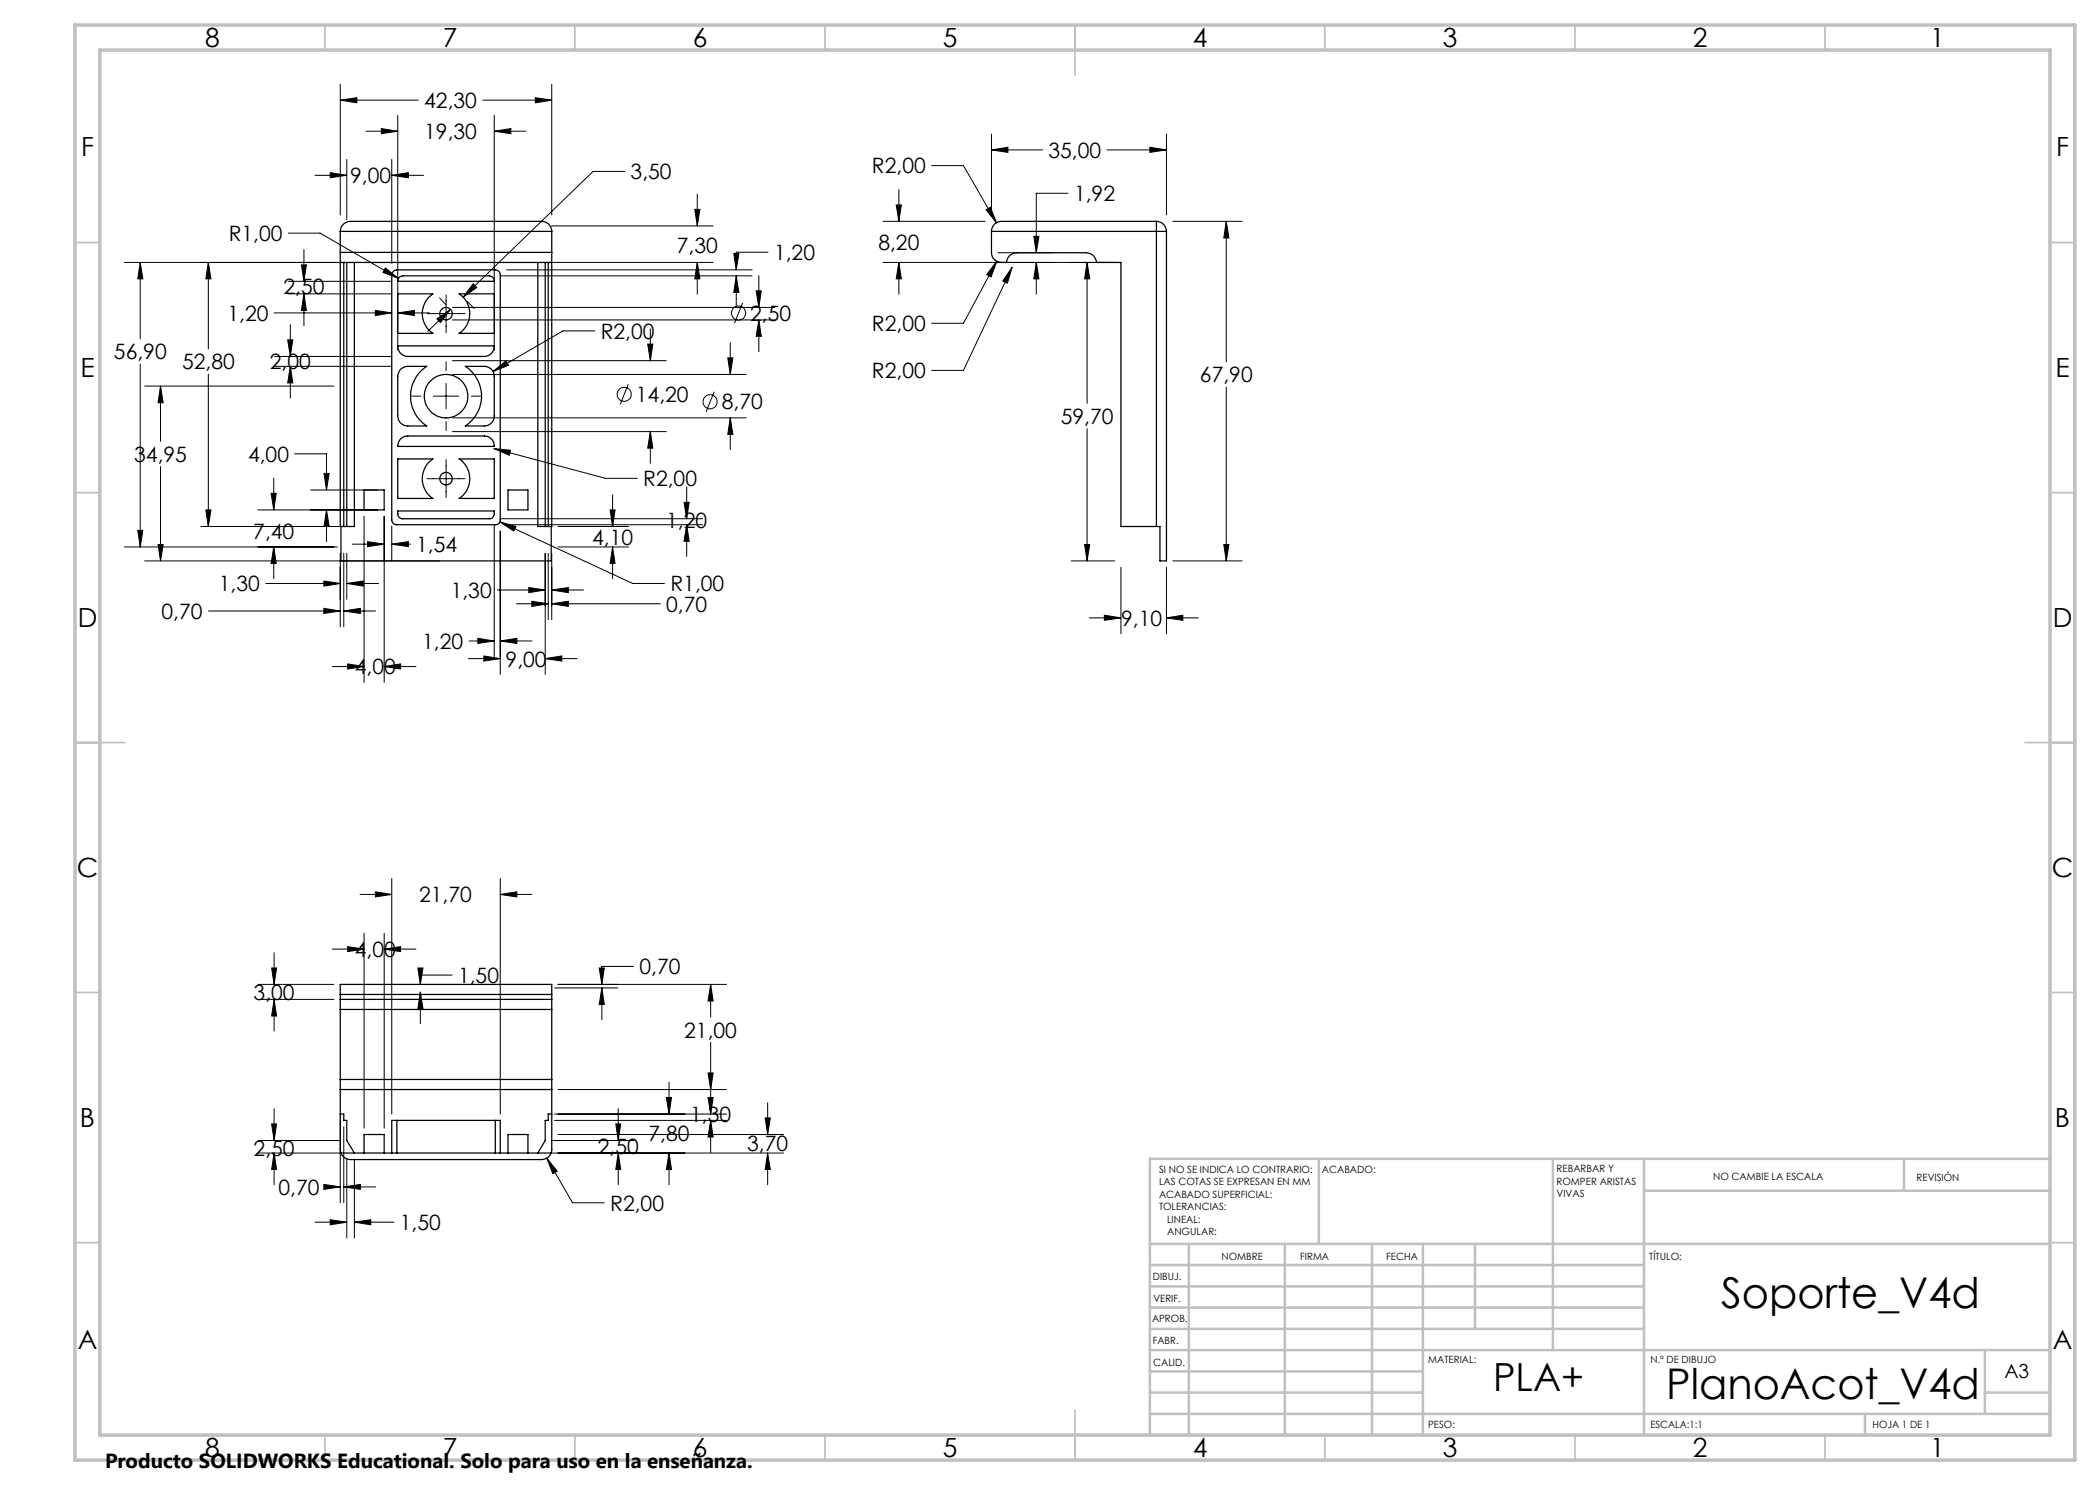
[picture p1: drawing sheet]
<svg xmlns="http://www.w3.org/2000/svg" width="420mm" height="297mm" viewBox="0 0 420 297" stroke-linecap="round" stroke-linejoin="round" font-family="sans-serif">
<g fill="none" stroke="#000" stroke-width=".25">
<path d="M68.1 50.5v2M68.1 46.3a2.05 2.05 0 0 1 2-2h38.3a1.99 1.99 0 0 1 1.9 2M68.1 52.5h42.2M68.1 50.5h42.2M68.1 46.3h42.2M68.1 46.3v4.2M68.1 52.5v52.8h2.8v-52.8M68.8 52.5v52.8M69.4 52.5v52.8M78.6 54.3l.8-.3h19.7a1.02 1.02 0 0 1 .9 1v49a.96 .96 0 0 1-.9 .9h-19.7a.97 .97 0 0 1-1-.9v-49zM79.6 58.8h7a4.7 4.7 0 0 0 0 7.9h-7zM79.8 55.5l.8-.3h17.3a1.03 1.03 0 0 1 .9 1.1h-19.2z"/>
<path d="M91.8 58.8h7v7.9h-7a4.7 4.7 0 0 0 0-7.9zM107.6 52.5v52.8h2.7v-52.8M109 52.5v52.8M109.6 52.5v52.8M110.3 50.5v2M110.3 46.3v4.2M198.3 46.3v4.2a1.97 1.97 0 0 0 2 2h1a2.04 2.04 0 0 1 2-2h14a2.03 2.03 0 0 1 2 2h4.9v52.8h7.1M198.3 46.3h33M231.3 46.3h2M231.3 44.3v2M231.3 44.3a2.03 2.03 0 0 1 2 2M231.3 44.3h-31a1.99 1.99 0 0 0-2 2"/>
<path d="M231.3 46.3v59M233.3 46.3v65.9h-1.3v-6.9h-.7M79.6 69.2h19.2a2.03 2.03 0 0 1-1.9 2.1h-15.3a2.03 2.03 0 0 1-2-2.1zM80.3 73.7l.6-.3 .7-.1h3.7a7.1 7.1 0 0 0 0 11.9h-3.7a1.97 1.97 0 0 1-2-2v-7.9l.2-1zM93.1 73.3h3.8a1.97 1.97 0 0 1 1.9 2v7.9a1.97 1.97 0 0 1-1.9 2h-3.8a7.1 7.1 0 0 0 0-11.9zM72.8 98h4v4h-4zM79.6 91.8h7a4.7 4.7 0 0 0 0 7.9h-7zM80.3 87.7l.6-.4 .7-.1h15.3a1.97 1.97 0 0 1 1.9 2.1h-19.2l.1-.8zM91.8 91.8h7v7.9h-7a4.7 4.7 0 0 0 0-7.9zM101.6 98h4v4h-4zM68.2 105.3v6.9h42v-6.9M79.6 102.2h19.2a1.14 1.14 0 0 1-.9 1.5h-17.3a1.11 1.11 0 0 1-1-1.5z"/>
<path d="M68.1 199.9v2M68.1 198.9v-2h42.2v2M68.1 198.9v1M68.1 199.9h42.2M68.1 198.9h42.2M110.3 199.9v2M110.3 198.9v1M68.1 217.9v12.2l.1 .5M68.1 201.9h42.2M68.1 215.9h42.2M68.1 215.9v2M68.1 201.9v14"/>
<path d="M68.1 217.9h42.2M110.3 217.9v12.2l-.1 .5M110.3 215.9v2M110.3 201.9v14M68.1 222.8h.7v1.3h.6v4l1.5 2.5M68.2 230.6a2.15 2.15 0 0 0 1.9 1.3h38.3a2.15 2.15 0 0 0 1.8-1.3M68.2 230.6h42M72.8 230.6v-3.7h4v3.7M79.4 224.1h-1v6.5M79.4 224.1h19.7M79.4 224.1v6.5M99.1 224.1h.9v6.5"/>
<path d="M99.1 224.1v6.5M101.6 230.6v-3.7h4v3.7M110.3 222.8h-.7v1.3h-.6v4l-1.4 2.5"/>
<circle cx="89.2" cy="79.2" r="4.4"/>
<circle cx="89.2" cy="62.7" r="1.26"/>
<circle cx="89.2" cy="95.7" r="1.25"/>
</g>
<g fill="none" stroke="#000" stroke-width=".2">
<path d="M68.1 16.9v26.1M107.1 19.5l3.2 .5-3.2 .6zM110.3 16.9v26.1M63 35.1h6.4M66 34.5l3.4 .6-3.4 .5zM68.1 20l3.3-.5v1.1zM68.1 20h15.5M69.4 31.9v12M73.2 26.2h6.4M76.3 25.7l3.3 .5-3.3 .5zM78.4 35.1l3.3-.6v1.1zM78.4 31.9v20.8"/>
<path d="M78.4 35.1h6.3M79.6 23.1v46.9M96.6 20h13.7M98.8 26.2l3.4-.5v1zM98.8 23.1v46.9M98.8 26.2h6.4M125 34.3h-6.4l-26 25.1M139.5 38.8v6.4M179.8 37.9v6.4M186.3 33.1h6.4l6.6 11.5M198.3 30l3.3-.5v1zM198.3 26.8v16.2"/>
<path d="M198.3 30h10.2M213.6 38.7h-6.3v11.8M221.4 30h11.9M230 29.5l3.3 .5-3.3 .5zM233.3 26.8v16.2M24.9 52.5h44.5M28 52.5l.6 3.3h-1zM28 52.5v15.3M41.7 52.5l.5 3.3h-1zM41.7 52.5v17.3M57.6 56.3h20.7M57.6 58.8h20.7"/>
<path d="M57.7 46.6h6.3l15.7 9.1M60.3 53h1l-.5 3.3zM60.8 58.8l.5 3.3h-1zM60.8 49.9v6.4M60.8 58.8v6.3M77.1 53.6l2.6 2.1-3.1-1.2zM87.9 59.6l1.3 1.4M89.2 58.9v7.6M94.7 56.8l.7 .7-2.8 1.9zM100.1 55.2h50.3M101.3 54h49.1M110.3 52.5h32.3"/>
<path d="M110.3 45.2h32.3M139 41.9h1l-.5 3.3zM139.5 52.5l.5 3.3h-1zM139.5 52.5v6.3M146.8 50.7h1l-.6 3.3zM147.2 55.2l.6 3.3h-1zM147.2 55.2v6.3M151.2 58.2h1.1l-.5 3.3zM151.8 55.1v6.4M153.6 50.4h-6.4v3.6M176.6 52.5h46.3M176.6 44.3h20.4"/>
<path d="M179.2 41h1.1l-.5 3.3zM179.8 52.5l.5 3.3h-1.1zM179.8 52.5v6.3M197.2 41.9l.9-.5 1.2 3.2zM199.4 52.2l-1.2 3.2-.9-.5zM199.4 52.2l-6.7 12.5h-6.4M199.6 50.5h10.8M202.4 53.4l-.9 3.3-.9-.5zM202.4 53.4l-9.7 20.7h-6.4M206.8 47.3h1l-.5 3.2zM207.3 52.5l.5 3.3h-1zM207.3 52.5v6.3"/>
<path d="M217.4 52.5l.5 3.3h-1zM217.4 52.5v28.2M234.6 44.3h13.8M245.3 44.3l.5 3.3h-1zM245.3 44.3v28.1M28 72.8v36.6M28.9 77.2h37.9M32.1 77.2l.5 3.3h-1zM32.1 77.2v11.1M41.7 74.8v30.5M54.9 62.6h23.5M54.9 71.3h23.4"/>
<path d="M54.9 73.3h23.4M57.5 68h1.1l-.5 3.3zM58.1 73.3l.5 3.3h-1.1zM58.1 64.9v6.4M58.1 73.3v6.3M75.1 62.1l3.3 .5-3.3 .5zM79.6 62.6l3.3-.5v1zM79.6 62.6h6.3M82.3 79.2h1.8M85.4 62.7h7.6M86.7 79.2h5.1M87.4 63.8l2.7-1.9-2 2.6z"/>
<path d="M89.2 72.4v1.8M89.2 76.7v5.1M90.1 61.9l-4.6 4.4M90.5 74.9h58.7M90.5 72.1h42.7M90.5 64h64.4M90.5 61.5h64.4M93.5 60.3l1.3 1.4M94.3 79.2h1.8M98.6 74.3l2.6-2.1 .5 .9zM119 66.2h-6.4l-14 8.1M125.7 76.8l-1.7 4.1"/>
<path d="M129.5 68.8h1.1l-.5 3.3zM130.1 65.8v6.3M142.8 78.3l-1.6 4.1M145.6 71.6h1l-.6 3.3zM146 68.5v6.4M148.5 60.6l-1.6 4M151.8 64l.5 3.3h-1.1zM151.8 64v6.3M245.3 77.4v34.8M32.1 93.3v18.9M54.2 98.7h1l-.4 3.3zM54.8 95.6v6.4"/>
<path d="M58.9 90.8h6.4v7.2M62.1 98h13.5M64.8 94.7h1l-.5 3.3zM85.4 95.7h7.6M89.2 84.3v1.8M89.2 91.9v7.6M90.5 83.6h58.7M90.5 86.3h42.7M98.8 89.7l3.3 .4-.3 .9zM98.8 89.7l22.3 6h6.4M122.5 99v6.3M130.1 86.3l.5 3.3h-1.1z"/>
<path d="M130.1 86.3v6.4M137.3 97.4v6.3M146 83.6l.6 3.3h-1zM146 83.6v6.3M217.4 85.7v26.5M24.9 109.4h42.6M27.6 106.1h1l-.6 3.3zM28.9 112.2h59M31.6 108.9h1l-.5 3.3zM40.2 105.3h29.2M41.2 102h1l-.5 3.3zM51.6 102h24"/>
<path d="M53.2 116.7h14.9M54.8 109.4l.4 3.3h-1zM54.8 109.4v6.3M64.8 116.2l3.3 .5-3.3 .5zM65.3 102l.5 3.3h-1zM65.3 102v6.3M68.1 110.7v14.7M68.8 110.7v14.7M69.4 116.7l3.3-.5v1zM69.4 110.7v9.2M69.4 116.7h6.3M70.5 108.8h6.3"/>
<path d="M72.8 103.3v33.2M73.5 108.3l3.3 .5-3.3 .5zM76.8 103.3v33.2M78.4 108.8l3.3-.5v1zM78.4 105.2v6.8M78.4 108.8h3.7M98.8 105v26.4M99.5 118h9.5M100 104.4l3.2 .9-.4 .9zM100 104.4l26.5 12.3h6.4M100 106.2v28.7M100.1 103.7h40.4"/>
<path d="M101.3 104.9h39.2M105.8 117.5l3.2 .5-3.2 .5zM109 110.7v24.2M109.6 110.7v13.2M110.3 118l3.4-.5v1zM110.3 110.7v13.2M110.3 118h6.4M111.6 109.4h14.1M111.6 105.3h14.1M122 102h1l-.5 3.3zM122.5 109.4l.5 3.3h-1zM122.5 109.4v6.3"/>
<path d="M136.8 100.5h1l-.5 3.2zM137.3 104.9l.5 3.4h-1zM137.3 104.9v6.4M214.2 112.2h8.7M216.9 108.9h1l-.5 3.3zM224.2 113.4v13.3M233.3 113.4v13.3M234.6 112.2h13.8M244.8 108.9h1l-.5 3.3zM41.7 122.2h26.4M64.8 121.7l3.3 .5-3.3 .5zM66.5 133.3h6.3"/>
<path d="M68.8 122.2l3.3-.5v1zM68.8 122.2h6.3M69.5 132.8l3.3 .5-3.3 .5zM76.8 133.3l3.3-.5v1zM76.8 133.3h6.4M93.7 131.7h6.3M93.8 128.2h5M95.6 127.7l3.2 .5-3.2 .5zM96.8 131.2l3.2 .5-3.2 .5zM100 128.2l3.4-.5v1zM100 128.2h6.4M103.3 120.8h6.3"/>
<path d="M106.4 120.3l3.2 .5-3.2 .5zM109 131.7l3.4-.5v1zM109 131.7h6.4M110.3 120.8l3.4-.5v1zM110.3 120.8h21.7M217.8 123.6h6.4M220.9 123l3.3 .6-3.3 .5zM233.3 123.6l3.3-.6v1.1zM233.3 123.6h6.3M72 178.9h6.4M75.1 178.4l3.3 .5-3.3 .5zM78.4 175.7v47.1"/>
<path d="M100 178.9l3.4-.5v1zM100 175.7v47.1M100 178.9h6.4M51.6 196.9h15.2M51.6 199.9h15.2M54.3 193.6h1l-.5 3.3zM54.8 199.9l.5 3.3h-1zM54.8 190.5v6.4M54.8 199.9v6.3M66.5 189.8h6.3M69.5 189.3l3.3 .5-3.3 .5zM72.8 186.7v38.9"/>
<path d="M76.8 189.8l3.3-.5v1zM76.8 186.7v38.9M76.8 189.8h6.4M83.6 193.6h1l-.5 3.3zM84.1 198.4l.5 3.3h-1zM84.1 198.4v6.3M90.4 195h-6.3v1.9M110.9 197.6h12.6M111.6 196.9h33.7M119.8 193.6h1.1l-.5 3.3zM120.4 197.6l.5 3.3h-1.1zM120.4 197.6v6.3"/>
<path d="M126.7 193.3h-6.3v3.6M142.1 196.9l.5 3.3h-1zM142.1 196.9v6.5M111.6 217.9h33.7M133.3 219.5h1l-.5 3.3zM133.8 216.5v6.3M141.6 219.5h1l-.5 3.3zM141.6 214.6h1l-.5 3.3zM142.1 208.5v14.3M51.6 230.6h16.5M51.6 228.1h16.5M54.3 224.8h1l-.5 3.3z"/>
<path d="M54.8 230.6l.5 3.3h-1zM54.8 221.8v6.3M54.8 230.6v6.4M64.8 236.9l3.3 .5-3.3 .5zM65.1 237.4h3M68.1 224.1v16.5M68.8 237.4l3.3-.5v1zM68.8 225.4v15.2M68.8 237.4h6.3M69.4 231.9v15.7M70.9 231.9v15.7M109.4 231.6l2 2.6-.8 .5z"/>
<path d="M109.4 231.6l5.1 9h6.4M110.3 230.6h46.4M110.3 228.1h16.5M110.9 222.8h34.4M110.9 224.1h34.4M111.6 226.9h45.1M123.2 224.8h.9l-.5 3.3zM123.6 230.6l.5 3.3h-.9zM123.6 221.8v6.3M123.6 230.6v6.4M133.8 230.6l.5 3.3h-1zM133.8 230.6v6.4"/>
<path d="M142.1 224.1l.5 3.3h-1zM142.1 224.1v6.3M153 223.6h1.1l-.6 3.3zM153.5 230.6l.6 3.3h-1.1zM153.5 220.6v6.3M153.5 230.6v6.4M63 244.4h6.4M66 243.9l3.4 .5-3.4 .6zM70.9 244.4l3.3-.5v1.1zM70.9 244.4h7.9"/>
<circle cx="124.8" cy="78.9" r="1.41"/>
<circle cx="147.7" cy="62.6" r="1.42"/>
<circle cx="142" cy="80.3" r="1.42"/>
</g>
<g fill="none" stroke="#c0c0c0" stroke-width=".35">
<path d="M65 5v5M115 5v5M165 5v5M215 5v10M265 5v5M315 5v5M365 5v5M15 48.5h5M410 48.5h5M15 98.5h5M410 98.5h5M15 148.5h10"/>
<path d="M405 148.5h10M15 198.5h5M410 198.5h5M15 248.5h5M410 248.5h5M65 287v5M115 287v5M165 287v5M215 282v10M265 287v5M315 287v5M365 287v5"/>
</g>
<g fill="none" stroke="#c0c0c0" stroke-width=".5">
<path d="M263.8 231.8v17M310.6 231.8v38.2M328.8 231.8v55.2M328.8 238.2h81.2M380.8 231.8v6.4M410 231.8h-180v55.2M230 248.8h180M230 257.3h98.8M230 253h98.8M237.8 248.8v38.2M257 248.8v38.2M274.4 248.8v38.2"/>
<path d="M284.6 248.8v38.2M295 248.8v17M230 265.8h98.8M230 261.5h98.8M230 278.5h54.6M230 274.3h54.6M230 270h180M397 278.5h13M397 270v12.8M230 282.8h180M373 282.8v4.2"/>
</g>
<path d="M15 5h400v287h-400zM20 10h390v277h-390z" fill="none" stroke="#c0c0c0" stroke-width=".7"/>
<path d="M107.1 19.5l3.2 .5-3.2 .6zM68.1 20l3.3-.5v1.1zM106.4 120.3l3.2 .5-3.2 .5zM110.3 120.8l3.4-.5v1zM68.8 122.2l3.3-.5v1zM64.8 121.7l3.3 .5-3.3 .5zM28 52.5l.6 3.3h-1zM27.6 106.1h1l-.6 3.3zM105.8 117.5l3.2 .5-3.2 .5zM110.3 118l3.4-.5v1zM64.8 116.2l3.3 .5-3.3 .5zM69.4 116.7l3.3-.5v1zM139.5 52.5l.5 3.3h-1zM139 41.9h1l-.5 3.3zM95.6 127.7l3.2 .5-3.2 .5zM100 128.2l3.4-.5v1zM79.6 62.6l3.3-.5v1zM75.1 62.1l3.3 .5-3.3 .5zM146.8 50.7h1l-.6 3.3zM147.2 55.2l.6 3.3h-1zM136.8 100.5h1l-.5 3.2zM137.3 104.9l.5 3.4h-1zM78.4 35.1l3.3-.6v1.1zM66 34.5l3.4 .6-3.4 .5zM96.8 131.2l3.2 .5-3.2 .5zM109 131.7l3.4-.5v1zM77.1 53.6l-.5 .9 3.1 1.2zM100 104.4l2.8 1.8 .4-.9zM64.8 94.7h1l-.5 3.3zM65.3 102l.5 3.3h-1zM69.5 132.8l3.3 .5-3.3 .5zM76.8 133.3l3.3-.5v1zM54.2 98.7h1l-.4 3.3zM54.8 109.4l.4 3.3h-1zM73.5 108.3l3.3 .5-3.3 .5zM78.4 108.8l3.3-.5v1zM32.1 77.2l.5 3.3h-1zM31.6 108.9h1l-.5 3.3zM146 83.6l.6 3.3h-1zM145.6 71.6h1l-.6 3.3zM130.1 86.3l.5 3.3h-1.1zM129.5 68.8h1.1l-.5 3.3zM76.3 25.7l3.3 .5-3.3 .5zM98.8 26.2l3.4-.5v1zM57.5 68h1.1l-.5 3.3zM58.1 73.3l.5 3.3h-1.1zM98.6 74.3l3.1-1.2-.5-.9zM98.8 89.7l3 1.3 .3-.9zM151.8 64l.5 3.3h-1.1zM151.2 58.2h1.1l-.5 3.3zM87.4 63.8l2.7-1.9-2 2.6zM94.7 56.8l.7 .7-2.8 1.9zM60.3 53h1l-.5 3.3zM60.8 58.8l.5 3.3h-1zM122.5 109.4l.5 3.3h-1zM122 102h1l-.5 3.3zM41.7 52.5l.5 3.3h-1zM41.2 102h1l-.5 3.3zM141.6 219.5h1l-.5 3.3zM142.1 224.1l.5 3.3h-1zM133.3 219.5h1l-.5 3.3zM133.8 230.6l.5 3.3h-1zM119.8 193.6h1.1l-.5 3.3zM120.4 197.6l.5 3.3h-1.1zM64.8 236.9l3.3 .5-3.3 .5zM68.8 237.4l3.3-.5v1zM83.6 193.6h1l-.5 3.3zM84.1 198.4l.5 3.3h-1zM142.1 196.9l.5 3.3h-1zM141.6 214.6h1l-.5 3.3zM109.4 231.6l1.2 3.1 .8-.5zM153.5 230.6l.6 3.3h-1.1zM153 223.6h1.1l-.6 3.3zM54.8 230.6l.5 3.3h-1zM54.3 224.8h1l-.5 3.3zM70.9 244.4l3.3-.5v1.1zM66 243.9l3.4 .5-3.4 .6zM123.2 224.8h.9l-.5 3.3zM123.6 230.6l.5 3.3h-.9zM54.3 193.6h1l-.5 3.3zM54.8 199.9l.5 3.3h-1zM75.1 178.4l3.3 .5-3.3 .5zM100 178.9l3.4-.5v1zM69.5 189.3l3.3 .5-3.3 .5zM76.8 189.8l3.3-.5v1zM244.8 108.9h1l-.5 3.3zM245.3 44.3l.5 3.3h-1zM220.9 123l3.3 .6-3.3 .5zM233.3 123.6l3.3-.6v1.1zM179.8 52.5l.5 3.3h-1.1zM179.2 41h1.1l-.5 3.3zM216.9 108.9h1l-.5 3.3zM217.4 52.5l.5 3.3h-1zM198.3 30l3.3-.5v1zM230 29.5l3.3 .5-3.3 .5zM206.8 47.3h1l-.5 3.2zM207.3 52.5l.5 3.3h-1zM197.2 41.9l2.1 2.7-1.2-3.2zM202.4 53.4l-1.8 2.8 .9 .5zM199.4 52.2l-2.1 2.7 .9 .5z" fill="#000"/>
<g font-size="8.5">
<text x="344.2" y="261.6">Soporte_V4d</text>
<text x="333.2" y="279.7">PlanoAcot_V4d</text>
</g>
<text font-size="7.8" x="298.6" y="278.1">PLA+</text>
<g font-size="5.3">
<text x="41" y="9.5">8</text>
<text x="88.5" y="9.5">7</text>
<text x="138.5" y="9.5">6</text>
<text x="188.5" y="9.5">5</text>
<text x="238.5" y="9.5">4</text>
<text x="288.5" y="9.5">3</text>
<text x="338.5" y="9.5">2</text>
<text x="386" y="9.5">1</text>
<text x="16.2" y="31.3">F</text>
<text x="411.2" y="31.3">F</text>
<text x="16.1" y="75.5">E</text>
<text x="411.1" y="75.5">E</text>
<text x="15.5" y="125.5">D</text>
<text x="410.5" y="125.5">D</text>
<text x="15.4" y="175.5">C</text>
<text x="410.4" y="175.5">C</text>
<text x="16" y="225.5">B</text>
<text x="411" y="225.5">B</text>
<text x="15.5" y="269.8">A</text>
<text x="410.5" y="269.8">A</text>
<text x="41" y="291.5">8</text>
<text x="88.5" y="291.5">7</text>
<text x="138.5" y="291.5">6</text>
<text x="188.5" y="291.5">5</text>
<text x="238.5" y="291.5">4</text>
<text x="288.5" y="291.5">3</text>
<text x="338.5" y="291.5">2</text>
<text x="386" y="291.5">1</text>
</g>
<g font-size="4.2">
<text x="84.8" y="21.6">42,30</text>
<text x="84.8" y="27.8">19,30</text>
<text x="126.1" y="35.9">3,50</text>
<text x="174.4" y="34.7">R2,00</text>
<text x="209.7" y="31.6">35,00</text>
<text x="70" y="36.6">9,00</text>
<text x="214.8" y="40.2">1,92</text>
<text x="45.7" y="48.2">R1,00</text>
<text x="135.4" y="50.6">7,30</text>
<text x="154.8" y="52">1,20</text>
<text x="175.7" y="49.9">8,20</text>
<text x="56.7" y="58.7">2,50</text>
<text x="45.5" y="64.2">1,20</text>
<text x="150.1" y="64.1">2,50</text>
<text x="22.8" y="71.9">56,90</text>
<text x="120.1" y="67.8">R2,00</text>
<text x="174.4" y="66.2">R2,00</text>
<text x="36.4" y="73.9">52,80</text>
<text x="54" y="73.9">2,00</text>
<text x="174.4" y="75.7">R2,00</text>
<text x="240" y="76.5">67,90</text>
<text x="127.2" y="80.4">14,20</text>
<text x="144.4" y="81.9">8,70</text>
<text x="212.2" y="84.8">59,70</text>
<text x="26.9" y="92.4">34,95</text>
<text x="49.6" y="92.4">4,00</text>
<text x="128.6" y="97.3">R2,00</text>
<text x="50.7" y="107.9">7,40</text>
<text x="133.2" y="105.6">1,20</text>
<text x="83.2" y="110.4">1,54</text>
<text x="118.4" y="109">4,10</text>
<text x="43.8" y="118.3">1,30</text>
<text x="90.1" y="119.6">1,30</text>
<text x="134.1" y="118.3">R1,00</text>
<text x="32.3" y="123.8">0,70</text>
<text x="133.2" y="122.3">0,70</text>
<text x="224.2" y="125.1">9,10</text>
<text x="84.4" y="129.8">1,20</text>
<text x="71" y="134.9">4,00</text>
<text x="101.1" y="133.3">9,00</text>
<text x="83.8" y="180.5">21,70</text>
<text x="71" y="191.4">4,00</text>
<text x="91.6" y="196.6">1,50</text>
<text x="127.9" y="194.9">0,70</text>
<text x="50.7" y="199.9">3,00</text>
<text x="136.9" y="207.5">21,00</text>
<text x="138" y="224.4">1,30</text>
<text x="50.7" y="231.3">2,50</text>
<text x="119.6" y="230.8">2,50</text>
<text x="129.7" y="228.2">7,80</text>
<text x="149.4" y="230.2">3,70</text>
<text x="55.7" y="239">0,70</text>
<text x="122" y="242.1">R2,00</text>
<text x="80" y="246">1,50</text>
</g>
<text font-size="4.1" x="21" y="293.7">Producto SOLIDWORKS Educational. Solo para uso en la enseñanza.</text>
<text font-size="3.9" x="400.9" y="275.5">A3</text>
<g font-size="2">
<text x="231.8" y="234.6">SI NO SE INDICA LO CONTRARIO:</text>
<text x="231.8" y="237.1">LAS COTAS SE EXPRESAN EN MM</text>
<text x="231.8" y="239.6">ACABADO SUPERFICIAL:</text>
<text x="264.4" y="234.6">ACABADO:</text>
<text x="311.3" y="234.5">REBARBAR Y</text>
<text x="311.3" y="237">ROMPER ARISTAS</text>
<text x="311.3" y="239.5">VIVAS</text>
<text x="342.6" y="236">NO CAMBIE LA ESCALA</text>
<text x="383.3" y="236.2">REVISIÓN</text>
<text x="231.8" y="242.1">TOLERANCIAS:</text>
<text x="233.4" y="244.6">LINEAL:</text>
<text x="233.4" y="247.1">ANGULAR:</text>
<text x="244.3" y="252">NOMBRE</text>
<text x="260" y="251.9">FIRMA</text>
<text x="277.2" y="251.9">FECHA</text>
<text x="329.9" y="251.9">TÍTULO:</text>
<text x="230.6" y="256.1">DIBUJ.</text>
<text x="230.7" y="260.3">VERIF.</text>
<text x="230.4" y="264.4">APROB.</text>
<text x="230.5" y="268.8">FABR.</text>
<text x="230.7" y="273.1">CALID.</text>
<text x="285.6" y="272.5">MATERIAL:</text>
<text x="330.1" y="272.5">N.º DE DIBUJO</text>
<text x="285.6" y="285.5">PESO:</text>
<text x="330.1" y="285.6">ESCALA:1:1</text>
<text x="374.5" y="285.6">HOJA 1 DE 1</text>
</g>
</svg>
